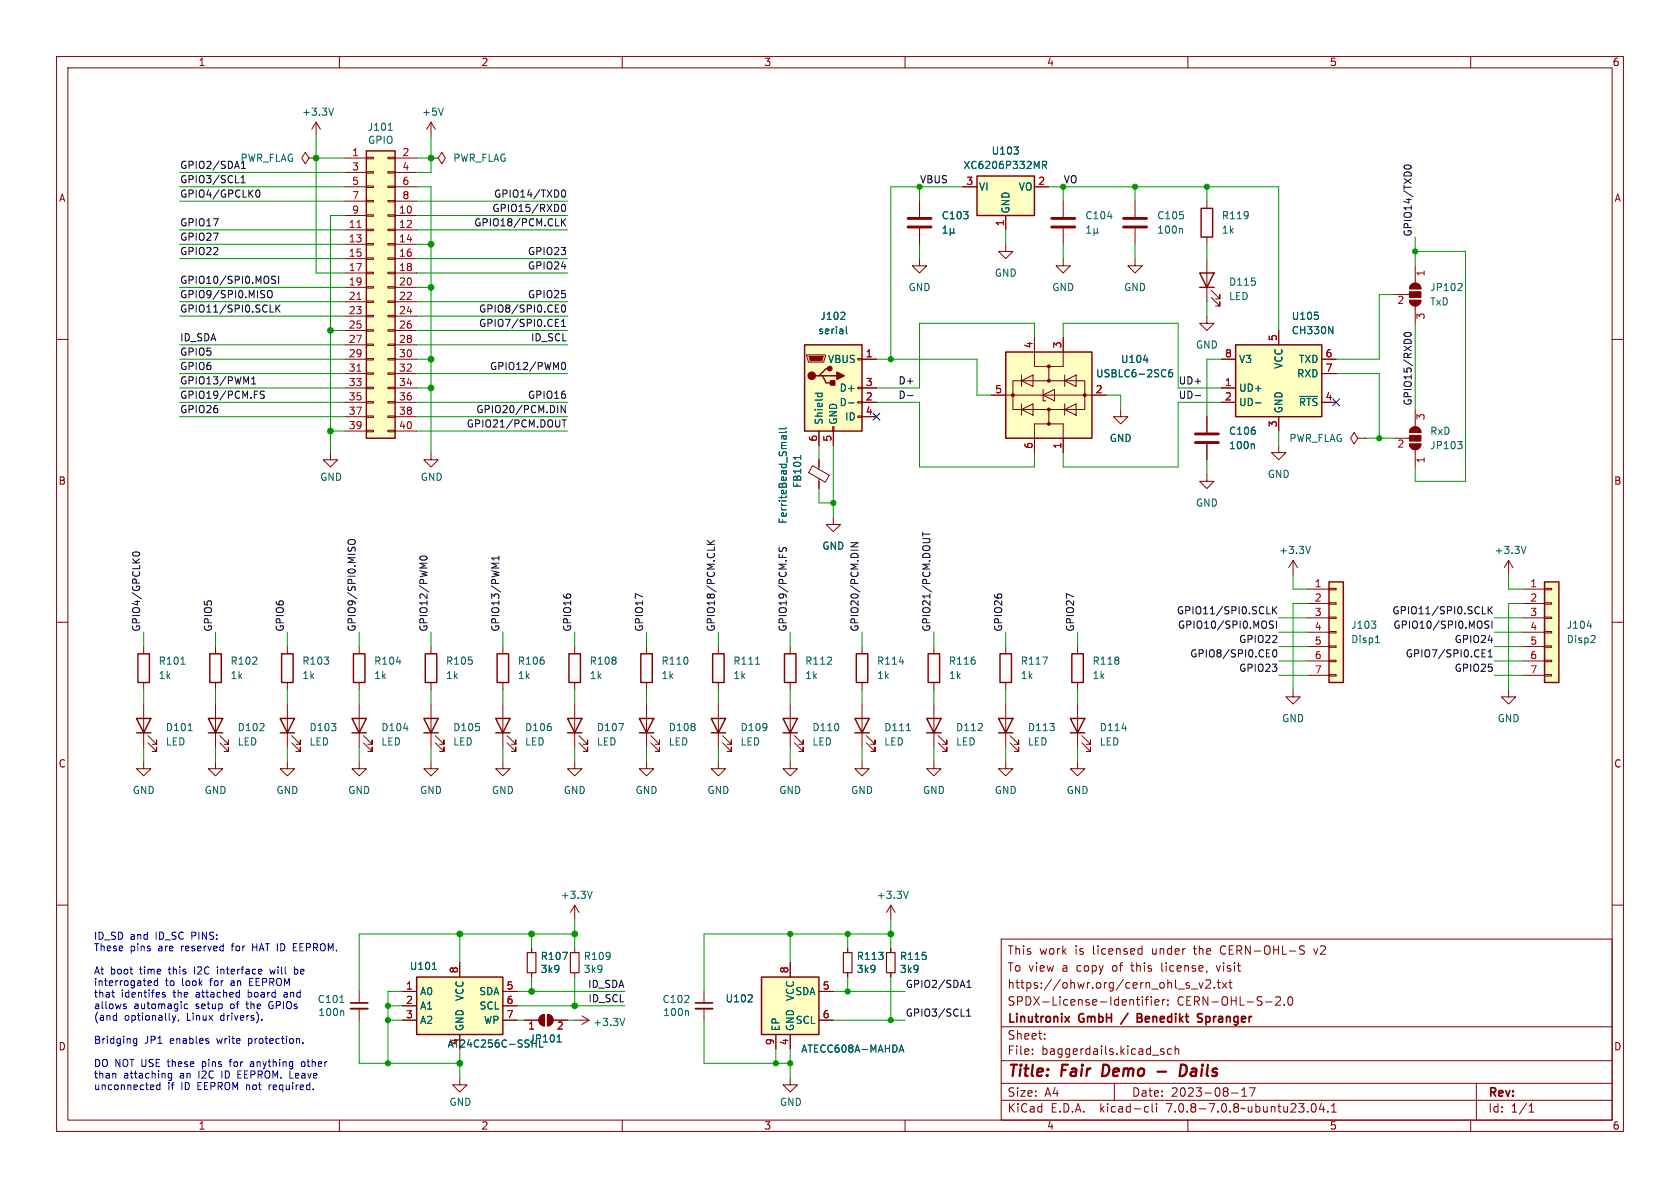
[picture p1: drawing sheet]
<svg xmlns="http://www.w3.org/2000/svg" width="297mm" height="210mm" viewBox="0 0 297 210" stroke-linecap="round" stroke-linejoin="round" font-family="sans-serif">
<g fill="none" stroke="#840000" stroke-width=".18">
<path d="M10 10h277v190h-277zM12 12h273v186h-273zM60 10v2M110 10v2M160 10v2M210 10v2M260 10v2M54.6 27.9l-.6-1-.7 1 .7 1.1 .6-1.1h1.3M55.9 27.9h.1M55.9 21.6l-.8 1.3M55.9 21.6v2.5M55.9 21.6l.7 1.3"/>
<path d="M61 33h3.8M61 27.9h3.8M61 38.1h3.8M61 30.5h3.8M61 35.6h3.8M64.8 38h1.2v.2h-1.2zM64.8 35.4h1.2v.3h-1.2zM64.8 32.9h1.2v.2h-1.2zM64.8 30.4h1.2v.2h-1.2zM64.8 27.8h1.2v.3h-1.2zM68.6 38h1.2v.2h-1.2zM68.6 35.4h1.2v.3h-1.2z"/>
<path d="M68.6 32.9h1.2v.2h-1.2zM68.6 30.4h1.2v.2h-1.2zM68.6 27.8h1.2v.3h-1.2zM69.8 33h3.9M69.8 27.9h3.9M69.8 38.1h3.9M69.8 30.5h3.9M69.8 35.6h3.9M76.2 27.9h1.3l.6-1 .6 1-.6 1.1-.6-1.1M76.2 27.9h.1M76.2 21.6v2.5M76.2 21.6l-.8 1.3"/>
<path d="M76.2 21.6l.8 1.3M162.6 35.6v2.8M170.2 33h2.5M177.8 38.1v2.5M182.9 33h2.5M188 35.6v2.8M200.7 35.6v2.8M213.4 35.6v1.2M10 60h2M61 40.6h3.8M61 43.2h3.8M61 45.7h3.8"/>
<path d="M61 48.3h3.8M61 50.8h3.8M61 53.3h3.8M61 55.9h3.8M61 58.4h3.8M64.8 58.3h1.2v.2h-1.2zM64.8 55.8h1.2v.2h-1.2zM64.8 53.2h1.2v.3h-1.2zM64.8 50.7h1.2v.2h-1.2zM64.8 48.1h1.2v.3h-1.2zM64.8 45.6h1.2v.2h-1.2zM64.8 43.1h1.2v.2h-1.2z"/>
<path d="M64.8 40.5h1.2v.3h-1.2zM68.6 58.3h1.2v.2h-1.2zM68.6 55.8h1.2v.2h-1.2zM68.6 53.2h1.2v.3h-1.2zM68.6 50.7h1.2v.2h-1.2zM68.6 48.1h1.2v.3h-1.2zM68.6 45.6h1.2v.2h-1.2zM68.6 43.1h1.2v.2h-1.2zM68.6 40.5h1.2v.3h-1.2zM69.8 40.6h3.9M69.8 43.2h3.9M69.8 45.7h3.9"/>
<path d="M69.8 48.3h3.9M69.8 50.8h3.9M69.8 53.3h3.9M69.8 55.9h3.9M69.8 58.4h3.9M162.6 45.7v1.3h1.2l-1.2 1.3-1.3-1.3h1.3M162.6 40.4v2.8M177.8 43.2v1.3h1.3l-1.3 1.2-1.3-1.2h1.3M182.9 59.7v5.1h2.5v2.5M188 45.7v1.3h1.2l-1.2 1.3-1.3-1.3h1.3M188 40.4v2.8M188 59.7v5.1h-2.6"/>
<path d="M200.7 45.7v1.3h1.2l-1.2 1.3-1.3-1.3h1.3M200.7 40.4v2.8M213.4 55.9v1.3h1.2l-1.2 1.2-1.3-1.2h1.3M213.4 41.9v1.3M213.4 45.7v7.6M214.1 52.6l1.5 1.5v-.8v.8h-.7M214.1 51.3l1.5 1.5v-.7v.7h-.7M226.1 58.4v2.6M246.4 52.1h2.8M249.2 53.1h2a1.02 1.02 0 0 1-1 1 1.02 1.02 0 0 1-1-1zM249.5 50.3a1.02 1.02 0 0 1 1.1-.2 1.02 1.02 0 0 1 .6 1h-2zM250.2 47v3"/>
<path d="M250.2 54.1v3.1M285 60h2M61 63.5h3.8M61 71.1h3.8M61 68.6h3.8M61 73.7h3.8M61 61h3.8M61 66h3.8M61 76.2h3.8M64.8 76.1h1.2v.2h-1.2zM64.8 73.5h1.2v.3h-1.2zM64.8 71h1.2v.2h-1.2z"/>
<path d="M64.8 68.5h1.2v.2h-1.2zM64.8 65.9h1.2v.3h-1.2zM64.8 63.4h1.2v.2h-1.2zM64.8 60.8h1.2v.3h-1.2zM68.6 76.1h1.2v.2h-1.2zM68.6 73.5h1.2v.3h-1.2zM68.6 71h1.2v.2h-1.2zM68.6 68.5h1.2v.2h-1.2zM68.6 65.9h1.2v.3h-1.2zM68.6 63.4h1.2v.2h-1.2zM68.6 60.8h1.2v.3h-1.2zM69.8 63.5h3.9"/>
<path d="M69.8 71.1h3.9M69.8 68.6h3.9M69.8 73.7h3.9M69.8 61h3.9M69.8 66h3.9M69.8 76.2h3.9M142.6 62.7h3.3v.3l-.2 1h-2.8zM144.8 76.2v2.5M147.2 75.4h.2v.8h-.2zM147.3 76.2v2.5M151.6 73.5h.8v.3h-.8zM151.6 71h.8v.2h-.8z"/>
<path d="M151.6 68.5h.8v.2h-.8zM151.6 63.4h.8v.2h-.8zM152.4 63.5h2.5M152.4 71.1h2.5M152.4 68.6h2.5M152.4 73.7h2.5M175.3 69.9h20.3M179.1 67.3h12.7v5.1h-12.7zM180.6 72.4l2-1v2zM180.6 67.3l2-1v2zM180.6 66.3v2M180.6 71.4v2"/>
<path d="M184.4 69.9l2-1.1v2.1zM184.4 68.8v2.1h.5M185.4 72.4v2.5h-2.5v5.1M185.4 74.9h2.6v5.1M188.2 72.4l2-1v2zM188.2 67.3l2-1v2zM188.2 66.3v2M188.2 71.4v2M198.1 72.4v1.3h1.3l-1.3 1.2-1.3-1.2h1.3M213.4 73.7v2.8M213.4 78.5v2.8M215.9 63.5h2.5"/>
<path d="M215.9 71.1h2.5M215.9 68.6h2.5M226.1 78.7v1.3h1.2l-1.2 1.3-1.3-1.3h1.3M226.1 73.7v2.5M233.7 63.5h2.5M233.7 71.1h2.5M233.7 66h2.5M240 77.5l-.6-1-.6 1 .6 1 .6-1h1.3M241.3 77.5h.1M246.4 77.5h2.8M249.2 78.5h2a1.02 1.02 0 0 1-1 1 1.02 1.02 0 0 1-1-1zM249.5 75.7a1.02 1.02 0 0 1 1.1-.2 1.02 1.02 0 0 1 .6 1h-2z"/>
<path d="M250.2 72.4v3M250.2 79.5v3.1M58.4 80v1.3h1.3l-1.3 1.3-1.3-1.3h1.3M76.2 80v1.3h1.3l-1.3 1.3-1.3-1.3h1.3M143.7 82.3l2.9 1.7-.7 1.2-2.9-1.7zM144.8 81.3v1.6M144.8 84.6v1.8M147.3 91.4v1.3h1.3l-1.3 1.3-1.3-1.3h1.3M213.4 83.8v1.3h1.2l-1.2 1.3-1.3-1.3h1.3M228.6 99.1l-.8 1.2M228.6 99.1v2.5M228.6 99.1l.8 1.2"/>
<path d="M266.7 99.1l-.8 1.2M266.7 99.1v2.5M266.7 99.1l.8 1.2M10 110h2M25.4 114.3v1.3M38.1 114.3v1.3M50.8 114.3v1.3M63.5 114.3v1.3M76.2 114.3v1.3M88.9 114.3v1.3M101.6 114.3v1.3M114.3 114.3v1.3"/>
<path d="M127 114.3v1.3M139.7 114.3v1.3M152.4 114.3v1.3M165.1 114.3v1.3M177.8 114.3v1.3M190.5 114.3v1.3M231.1 104.1h3.8M231.1 106.7h3.8M231.1 109.2h3.8M231.1 111.8h3.8M231.1 114.3h3.8M231.1 116.8h3.8"/>
<path d="M231.1 119.4h3.8M234.9 119.3h1.3v.2h-1.3zM234.9 116.7h1.3v.3h-1.3zM234.9 114.2h1.3v.2h-1.3zM234.9 111.6h1.3v.3h-1.3zM234.9 109.1h1.3v.2h-1.3zM234.9 106.6h1.3v.2h-1.3zM234.9 104h1.3v.3h-1.3zM269.2 104.1h3.8M269.2 106.7h3.8M269.2 109.2h3.8M269.2 111.8h3.8"/>
<path d="M269.2 114.3h3.8M269.2 116.8h3.8M269.2 119.4h3.8M273 119.3h1.3v.2h-1.3zM273 116.7h1.3v.3h-1.3zM273 114.2h1.3v.2h-1.3zM273 111.6h1.3v.3h-1.3zM273 109.1h1.3v.2h-1.3zM273 106.6h1.3v.2h-1.3zM273 104h1.3v.3h-1.3zM285 110h2M25.4 134.6v1.3h1.3l-1.3 1.3-1.3-1.3h1.3"/>
<path d="M25.4 120.7v1.2M25.4 124.5v7.6M26.2 131.3l1.5 1.5v-.7v.7h-.8M26.2 130l1.5 1.6v-.8v.8h-.8M38.1 134.6v1.3h1.3l-1.3 1.3-1.3-1.3h1.3M38.1 120.7v1.2M38.1 124.5v7.6M38.9 131.3l1.5 1.5v-.7v.7h-.8M38.9 130l1.5 1.6v-.8v.8h-.8M50.8 134.6v1.3h1.3l-1.3 1.3-1.3-1.3h1.3M50.8 120.7v1.2M50.8 124.5v7.6"/>
<path d="M51.6 131.3l1.5 1.5v-.7v.7h-.8M51.6 130l1.5 1.6v-.8v.8h-.8M63.5 134.6v1.3h1.3l-1.3 1.3-1.3-1.3h1.3M63.5 120.7v1.2M63.5 124.5v7.6M64.3 131.3l1.5 1.5v-.7v.7h-.8M64.3 130l1.5 1.6v-.8v.8h-.8M76.2 134.6v1.3h1.3l-1.3 1.3-1.3-1.3h1.3M76.2 120.7v1.2M76.2 124.5v7.6M77 131.3l1.5 1.5v-.7v.7h-.8M77 130l1.5 1.6v-.8v.8h-.8"/>
<path d="M88.9 134.6v1.3h1.3l-1.3 1.3-1.3-1.3h1.3M88.9 120.7v1.2M88.9 124.5v7.6M89.7 131.3l1.5 1.5v-.7v.7h-.8M89.7 130l1.5 1.6v-.8v.8h-.8M101.6 134.6v1.3h1.3l-1.3 1.3-1.3-1.3h1.3M101.6 120.7v1.2M101.6 124.5v7.6M102.4 131.3l1.5 1.5v-.7v.7h-.8M102.4 130l1.5 1.6v-.8v.8h-.8M114.3 134.6v1.3h1.3l-1.3 1.3-1.3-1.3h1.3M114.3 120.7v1.2"/>
<path d="M114.3 124.5v7.6M115.1 131.3l1.5 1.5v-.7v.7h-.8M115.1 130l1.5 1.6v-.8v.8h-.8M127 134.6v1.3h1.3l-1.3 1.3-1.3-1.3h1.3M127 120.7v1.2M127 124.5v7.6M127.8 131.3l1.5 1.5v-.7v.7h-.8M127.8 130l1.5 1.6v-.8v.8h-.8M139.7 134.6v1.3h1.3l-1.3 1.3-1.3-1.3h1.3M139.7 120.7v1.2M139.7 124.5v7.6M140.5 131.3l1.5 1.5v-.7v.7h-.8"/>
<path d="M140.5 130l1.5 1.6v-.8v.8h-.8M152.4 134.6v1.3h1.3l-1.3 1.3-1.3-1.3h1.3M152.4 120.7v1.2M152.4 124.5v7.6M153.2 131.3l1.5 1.5v-.7v.7h-.8M153.2 130l1.5 1.6v-.8v.8h-.8M165.1 134.6v1.3h1.3l-1.3 1.3-1.3-1.3h1.3M165.1 120.7v1.2M165.1 124.5v7.6M165.9 131.3l1.5 1.5v-.7v.7h-.8M165.9 130l1.5 1.6v-.8v.8h-.8M177.8 134.6v1.3h1.3l-1.3 1.3-1.3-1.3h1.3"/>
<path d="M177.8 120.7v1.2M177.8 124.5v7.6M178.6 131.3l1.5 1.5v-.7v.7h-.8M178.6 130l1.5 1.6v-.8v.8h-.8M190.5 134.6v1.3h1.3l-1.3 1.3-1.3-1.3h1.3M190.5 120.7v1.2M190.5 124.5v7.6M191.3 131.3l1.5 1.5v-.7v.7h-.8M191.3 130l1.5 1.6v-.8v.8h-.8M228.6 121.9v1.3h1.3l-1.3 1.3-1.3-1.3h1.3M266.7 121.9v1.3h1.3l-1.3 1.3-1.3-1.3h1.3M10 160h2"/>
<path d="M285 160h2M63.5 175.3v2M63.5 178.3v2M71.1 175.3h2.6M71.1 177.8h2.6M81.3 170.2v2.5M88.9 175.3h2.5M88.9 177.8h2.5M94 167.6v.8M94 172v.7M95.6 179.6l.7-.3v2.1a1.02 1.02 0 0 1-1-.7 1.02 1.02 0 0 1 .3-1.1zM96.8 179.3a1.02 1.02 0 0 1 1 1 1.02 1.02 0 0 1-1 1.1z"/>
<path d="M101.6 160v2.6M101.6 167.6v.8M101.6 172v.7M101.6 160l-.8 1.3M101.6 160l.8 1.3M102.9 179.6l1.2 .7M124.5 175.3v2M124.5 178.3v2M139.7 170.2v2.5M144.8 175.3h2.5M149.9 167.6v.8M149.9 172v.7"/>
<path d="M157.5 160v2.6M157.5 167.6v.8M157.5 172v.7M157.5 160l-.8 1.3M157.5 160l.7 1.3M177 166h108v32h-108zM200.9 176.7h.6M201.3 177.7h.2M201.5 167.7l.4 .1M201.9 167.2v1.5M201.9 168.6l-.4 .1M202 176.2v.1"/>
<path d="M202 176.7v1M202.5 176.7h.5M203 176.2l-.3 .2v1.3M203.5 176.2v.1M203.5 176.7v1M204.2 177.2l.7-.1-.1-.3-.4-.1-.2 .2v.7h.6M205.5 176.7v1M206 176.7l-.3 .1-.2 .2M206.5 177.6v.1M206.5 176.8v.1M209.9 174.2l.3 .1 .1 .2-.2 .2h-.3M209.9 173.7l.3 .1"/>
<path d="M210.6 174.8h1.1M212 173.7l.3 1 .4-1M213.2 173.3l.5-.1 .3 .1v.3l-.9 1.1h.9M214.7 174.6v.1M215 170.7l.4 1M215.2 173.7h.5M215.4 173.2v1.3l.3 .2M216.1 173.7l.8 1M216.9 173.7l-.8 1M217.2 173.7h.6M217.5 173.2v1.3l.3 .2M225.5 176.3l.6-.1 .2 .1 .1 .3-.9 1.1h.9"/>
<path d="M227 177.6v.1M227.8 176.3l.2-.1a.81 .81 0 0 1 .6 .6 .81 .81 0 0 1-.3 .8l-.1 .1a.81 .81 0 0 1-.4-1.4zM229.9 167.8l.6 .3 .1 .3-.3 .3-.6-.1M229.9 167.3h.7M232.2 167.7l.4 1M60 198v2M71.1 180.3h2.6M81.3 190.5v1.3h1.2l-1.2 1.2-1.3-1.2h1.3M81.3 182.9v2.5M88.9 180.3h2.5M92.7 180.3h2.5M97.8 180.3h2.5"/>
<path d="M101.6 180.3h2.5M104.1 180.3l-1.2 .8M110 198v2M137.2 182.9v2.5M139.7 190.5v1.3h1.3l-1.3 1.2-1.3-1.2h1.3M139.7 182.9v2.5M144.8 180.3h2.5M160 198v2M177 194.5h108M177 191.5h108M177 187.5h108M177 181.5h108"/>
<path d="M182.5 186.3v.1M182.5 185.5v.1M184.7 183.6v.1M184.7 182.8v.1M197 191.5v3M202.6 195.6l.4 .1M203 196.5l-.4 .1M203.7 195.1v1.3l.2 .2M204.5 195.1v.1M204.5 195.6v1M205.2 185.8l.5 .2 .1 .1-.1 .2-.4 .1M205.2 185.5h.5"/>
<path d="M207.1 185.5l-.4-.1-.3 .3v.4l.1 .2h.6M207.7 185.5l.3-.1 .3 .1 .1 .9M207.7 184.9v1.5M210 198v2M217.7 193.2h1.2M219.5 193.8h.9M219.5 192.7l.5-.4v1.5M220.9 192.3h1l-.7 1.5M232 195.2l.2-.1a.81 .81 0 0 1 .6 .6 .81 .81 0 0 1-.3 .8l-.2 .1a.81 .81 0 0 1-.6-.6 .81 .81 0 0 1 .3-.8zM233.6 195l-.4 1.1h1M234 195.6v1M234.7 196.5v.1"/>
<path d="M235.4 196.6h.8M235.4 195.5l.4-.4v1.5M260 198v2M261 191.5v6.5M270.3 196.6h.9M270.3 195.5l.4-.4v1.5"/>
</g>
<path d="M195.1 188.2l-.3 2h.5M204.6 189.4h1.6M208.8 188.2h.5a1.08 1.08 0 0 1 .5 1.1 1.08 1.08 0 0 1-.8 .9h-.5z" fill="none" stroke="#840000" stroke-width=".4"/>
<path d="M62 177.3h3M122.9 177.3h3.1M188.3 179.7l.8 1M189.1 179.7l-.8 1M199.4 179.1l-1.3 1.9M201.1 179.9h.5M201.6 179.9l.2 .1M201.8 179.3l-.2-.1h-.5v1.5l.7-.1M201.8 179.8l-.2 .1M211.8 179.8l.6 .2 .2 .4-.3 .3-.6-.1M212.6 179.3l-.6-.1-.2 .1" fill="none" stroke="#840000" stroke-width=".3"/>
<g fill="none" stroke="#840000" stroke-width=".25">
<path d="M64.8 26.7h5v50.8h-5zM172.7 31.1h10.2v7h-10.2zM212.3 36.8h2.1v5.1h-2.1zM212.1 48.3h2.5l-1.2 2.5zM212.1 50.8h2.5M142.2 61h10.2v15.2h-10.2zM144.8 66.4h.6l.6 1.3h1.3M145.4 66.4h2.6M146.7 65.2h-.7l-1.2 1.2h-.7M177.8 62.2h15.2v15.3h-15.2zM218.4 61h15.3v12.7h-15.3zM24.4 115.6h2v5.1h-2z"/>
<path d="M37.1 115.6h2v5.1h-2zM49.8 115.6h2v5.1h-2zM62.5 115.6h2v5.1h-2zM75.2 115.6h2v5.1h-2zM87.9 115.6h2v5.1h-2zM100.6 115.6h2v5.1h-2zM113.3 115.6h2v5.1h-2zM126 115.6h2v5.1h-2zM138.7 115.6h2v5.1h-2zM151.4 115.6h2v5.1h-2zM164.1 115.6h2v5.1h-2zM176.8 115.6h2v5.1h-2z"/>
<path d="M189.5 115.6h2v5.1h-2zM234.9 102.9h2.6v17.8h-2.6zM273 102.9h2.6v17.8h-2.6zM24.1 127h2.6l-1.3 2.5zM24.1 129.5h2.6M36.8 127h2.6l-1.3 2.5zM36.8 129.5h2.6M49.5 127h2.6l-1.3 2.5zM49.5 129.5h2.6M62.2 127h2.6l-1.3 2.5zM62.2 129.5h2.6M74.9 127h2.6l-1.3 2.5z"/>
<path d="M74.9 129.5h2.6M87.6 127h2.6l-1.3 2.5zM87.6 129.5h2.6M100.3 127h2.6l-1.3 2.5zM100.3 129.5h2.6M113 127h2.6l-1.3 2.5zM113 129.5h2.6M125.7 127h2.6l-1.3 2.5zM125.7 129.5h2.6M138.4 127h2.6l-1.3 2.5zM138.4 129.5h2.6M151.1 127h2.6l-1.3 2.5z"/>
<path d="M151.1 129.5h2.6M163.8 127h2.6l-1.3 2.5zM163.8 129.5h2.6M176.5 127h2.6l-1.3 2.5zM176.5 129.5h2.6M189.2 127h2.6l-1.3 2.5zM189.2 129.5h2.6M73.7 172.7h15.2v10.2h-15.2zM134.6 172.7h10.2v10.2h-10.2z"/>
</g>
<g fill="none" stroke="#006464" stroke-width=".18">
<path d="M59 19.1l-.5 1.3M78.4 19.1l-.4 1.3M68.6 23h.8M179.3 26h.7l-.4 .5M180 26.6v.5M184.3 29.2l.6-.1 .1-.2v-.3l-.7-.1v1.3M184.6 29.2l.4 .6M195.8 38.3h.8M149.3 55.3l.1 .1-.1 .3-.7 .8h.8M149.6 57.7v1.1l.2 .2M166.7 41.2h.7M166.7 40.3l.4-.4v1.3"/>
<path d="M168 41l.2 .2h.2l.2-.2M168 40.4v1.2M168.6 41l.2 .2M168.6 40.4v.6M192.1 41.2h.7M192.1 40.3l.4-.4v1.3M193.4 41l.2 .2h.2l.2-.2M193.4 40.4v1.2M194 41l.2 .2M194 40.4v.6M208.9 40.4l.2 .2v.6M233 55.8v.5"/>
<path d="M234.9 57.7l.7 1.3v-1.3M258.2 50.1l.3 .3-.1 .3-.7 .7h.8M138.5 77.1l.1 .5M138.9 77.1v.5M139 77.1h-.8v.5M139 76.3l-.2 .2h-1.1M139 75.6l-.2 .2h-1.1M144.1 69.5h1.3M144.6 69.5l-.1 .4M145.3 69.5l.1 .4M150 71.2h1M202.2 63.7h.8"/>
<path d="M207.2 65.3l-.4 .1a.86 .86 0 0 0 0 1.2l.5-.1v-.4l-.2-.3-.4 .1-.1 .2M221.6 78.5l.2 .2v.6M222 71.2h.9M229.8 70.1h3.1M257.7 78h.8l-.5 .5M258.2 78.5l.3 .3v.3l-.3 .2M141.5 80.5v.7M141.5 80.9h-1.2l.2 .1M231.7 96.6l-.4 1.3M269.8 96.6l-.4 1.3M32 117.4h.7M70.1 117h.8"/>
<path d="M133.6 117.4h.7M159 117h.8M184.3 116.1h.9l-.6 1.3M242.4 109.8h.8l-.4 .5M243.1 110.3l.1 .2-.1 .5M243.2 113.6h.7M280.6 110.6h.8M281.9 112.4l.1 .2-.1 .3-.7 .7h.8M33.3 129.2h.7M71.4 128.7h.7M109.4 127.9h.8l-.5 1.3M160.3 129.2h.7"/>
<path d="M198.4 128.7h.7M104.7 157.5l-.4 1.3M160.6 157.5l-.5 1.3M60.1 177.2h.7M60.6 178.7l.2 .2v.6M76.4 171.4h.8M99.5 168.3h.8l-.5 1.3M121.5 178.7l.2 .2v.6M132.2 177.1h.8M132.9 176v.4M98.5 184.2h.7M98.7 183.1l.1-.2v1.3"/>
<path d="M110.5 180l-.5 1.3M158.9 186l.5-1.3 .4 1.3M159.1 185.6h.6"/>
</g>
<path d="M93.2 168.4h1.5v3.6h-1.5zM100.8 168.4h1.6v3.6h-1.6zM149.1 168.4h1.5v3.6h-1.5zM156.7 168.4h1.5v3.6h-1.5z" fill="none" stroke="#840000" stroke-width=".2"/>
<g fill="#ffffc2" stroke="#ffffc2" stroke-width=".18">
<path d="M142.2 61h10.2v15.2h-10.2z"/>
<path d="M172.7 31.1h10.2v7h-10.2z"/>
<path d="M177.8 62.2h15.2v15.3h-15.2z"/>
<path d="M64.8 26.7h5v50.8h-5z"/>
<path d="M273 102.9h2.6v17.8h-2.6z"/>
<path d="M234.9 102.9h2.6v17.8h-2.6z"/>
<path d="M73.7 172.7h15.2v10.2h-15.2z"/>
<path d="M134.6 172.7h10.2v10.2h-10.2z"/>
<path d="M218.4 61h15.3v12.7h-15.3z"/>
</g>
<g fill="#840000" stroke="#840000" stroke-width=".25">
<path d="M148 65.8l1.2 .6-1.2 .7z"/>
<path d="M146.8 67.3h.8v.8h-.8z"/>
<circle cx="143.5" cy="66.4" r=".63"/>
<circle cx="146.7" cy="65.2" r=".38"/>
</g>
<g fill="#840000" stroke="#840000" stroke-width=".18">
<path d="M143 63h2.5l-.2 .8h-2z"/>
<path d="M95.6 179.6l.7-.3v2.1a1.02 1.02 0 0 1-1-.7 1.02 1.02 0 0 1 .3-1.1z"/>
<path d="M96.8 179.3a1.02 1.02 0 0 1 1 1 1.02 1.02 0 0 1-1 1.1z"/>
<path d="M249.5 50.3a1.02 1.02 0 0 1 1.1-.2 1.02 1.02 0 0 1 .6 1h-2z"/>
<path d="M249.2 51.6h2v1h-2z"/>
<path d="M249.2 53.1h2a1.02 1.02 0 0 1-1 1 1.02 1.02 0 0 1-1-1z"/>
<path d="M249.2 78.5h2a1.02 1.02 0 0 1-1 1 1.02 1.02 0 0 1-1-1z"/>
<path d="M249.2 77h2v1h-2z"/>
<path d="M249.5 75.7a1.02 1.02 0 0 1 1.1-.2 1.02 1.02 0 0 1 .6 1h-2z"/>
<circle cx="185.4" cy="74.9" r=".25"/>
<circle cx="185.4" cy="72.4" r=".25"/>
<circle cx="191.8" cy="69.8" r=".25"/>
<circle cx="179.1" cy="69.8" r=".25"/>
<circle cx="185.4" cy="67.3" r=".25"/>
<circle cx="185.4" cy="64.8" r=".25"/>
</g>
<path d="M62 178.3h3M122.9 178.3h3.1" fill="none" stroke="#840000" stroke-width=".33"/>
<path d="M160.5 38.6h4.1M185.9 38.6h4.1M198.6 38.6h4.1M160.5 40.1h4.1M185.9 40.1h4.1M198.6 40.1h4.1M211.3 78.2h4.1M211.3 76.7h4.1" fill="none" stroke="#840000" stroke-width=".51"/>
<path d="M63.1 40.2h.7M63.1 52.9h.7M63.1 65.6h.7" fill="none" stroke="#a90000" stroke-width=".18"/>
<g fill="none" stroke="#0f0f0f" stroke-width=".18">
<path d="M42.6 32.3h.7M42.6 31.4l.4-.4v1.3M42.7 29.8h.7M43 28.5v1.3M45.4 33.6h.1a.68 .68 0 0 1 .5 .6 .68 .68 0 0 1-.5 .7 .84 .84 0 0 1-.1-1.3zM99.3 38.7v1.2M99.4 33.6h.2a.68 .68 0 0 1 .4 .6 .68 .68 0 0 1-.4 .7 .84 .84 0 0 1-.2-1.3zM99.4 36.2l.2-.1a.68 .68 0 0 1 .4 .7 .68 .68 0 0 1-.4 .6 .84 .84 0 0 1-.2-1.2zM99.4 39.2l.6 .7M100 38.7l-.7 .7M248.3 29.4a.75 .75 0 0 1 1.2 .2 .72 .72 0 0 1-1.3-.1zM47.5 51.4h.1a.43 .43 0 0 1 .5 .4v.4a.42 .42 0 0 1-.4 .5 .42 .42 0 0 1-.4-.5v-.4z"/>
<path d="M47.8 55.2h.6M48.7 48.9l-.5-.1-.2 .3 .1 .3 .6 .2v.4l-.2 .1-.5-.1M48.8 53.9v1.3M49 54.5l.5 .7M49.3 48.8v1.3M49.5 53.9l-.7 .7M98.2 57.1h.4M98.2 57.7h.6M98.2 56.4h.6M99.3 57.7h.7M99.3 56.8l.3-.4v1.3M99.4 54l.2-.1a.68 .68 0 0 1 .4 .6 .68 .68 0 0 1-.4 .7l-.2-.1-.1-.4z"/>
<path d="M248.3 58.9a.75 .75 0 0 1 1.2 .3 .72 .72 0 0 1-1.3-.1zM44.5 67.9h.7M44.5 67l.4-.4v1.3M46.7 69.2l-.5-.1-.2 .3 .1 .3 .6 .2v.4l-.2 .1h-.5M99.4 64.2l.2-.1a.68 .68 0 0 1 .4 .6 .68 .68 0 0 1-.4 .6l-.2-.1-.1-.3zM99.4 74.2h.7M99.7 74.2v1.3M99.9 71.7v1.3l-.7-1.3v1.3M160.4 69.9h1M211.3 69.9h1M23.5 97.8a.75 .75 0 0 1 1.2 .2 .72 .72 0 0 1-1.3-.1zM61.6 95.6a.81 .81 0 0 1 1.2 .1 .43 .43 0 0 1-.4 .5h-.4a.42 .42 0 0 1-.4-.2 .42 .42 0 0 1 0-.4z"/>
<path d="M74.7 99l-.4-.1-.1-.2a.68 .68 0 0 1 .7-.4 .68 .68 0 0 1 .6 .4l-.1 .2-.4 .1M88.2 98.3v.7M88.2 98.7h-1.3l.4 .3M125 96.2h1.3M125 95.5l.8 .7M126.3 95.5l-.7 .6M137.8 96.8l-.1 .5 .1 .1h.4l.3-.5 .3-.1 .2 .2-.1 .5M150.4 95.9h1.3l-1.3 .8h1.3M163.1 94.1v.7M163.1 94.4h1.3M224 108.5h.6M225 107.2v1.3"/>
<path d="M225.1 109.8h-.5l-.2 .1v.4l.6 .2 .1 .3-.2 .3-.5-.1M225.2 114.9h.1a.68 .68 0 0 1 .4 .6 .68 .68 0 0 1-.4 .6 .84 .84 0 0 1-.1-1.2zM225.2 107.8l.5 .7M225.7 109.8v1.3M225.7 107.2l-.7 .8M262 115.5h.4M262 116.1h.6M262 114.9h.6M262.1 108.5h.6M263.1 116.1h.7M263.1 115.2l.4-.3v1.2M263.1 107.2v1.3"/>
<path d="M263.2 109.8h-.5l-.2 .2 .1 .3 .6 .3v.3l-.2 .2-.5-.1M263.3 107.8l.5 .7M263.8 109.8v1.3M263.8 107.2l-.7 .8M170.9 179.6h.7M170.9 178.7l.3-.3v1.2M170.9 174.6h.8M170.9 173.6l.4-.3v1.3"/>
</g>
<g fill="none" stroke="#0000c2" stroke-width=".18">
<path d="M19.8 175.4h.4M20 176.2l.2 .1M20.5 179.5l.1 .1M20.6 179.1v1.3M21.9 177.8l.5 .3-.1 .2h-.4M21.9 177.5h.4M26.3 173.4h.4l.1 .3-.6 .1M26.7 174.2h-.4M27.9 173.4h-.4l-.2 .2 .1 .6h.5M27.9 173v1.2M29.2 175.5l-.3-.1-.2 .2 .1 .2 .4 .1v.3h-.5M30.5 179.5l.3 .9"/>
<path d="M31.1 179.5l-.3 .9M33.2 177.5h-.4l-.2 .2 .1 .6h.5M38.4 170.9v.1M38.4 171.3v.9M42.2 175.4l.1 .1M42.3 175v1.3M42.3 176.2l-.1 .1M44.1 173v1.2h.6M44.1 173.6h.4M44.7 166.8v1.3M44.7 167.4h.7M47.7 171.3l.2 .9 .3-.6"/>
<path d="M47.8 177.1l-.3 .5 .3 .7M50.4 175.4l-.2 .1M50.4 175.8l-.2 .2 .2 .3M51.9 167.4h.4M51.9 168.1h.6M51.9 166.8h.6M52 170.9v1.3M52 171.4l.4-.1 .2 .2M52.6 172.1l-.2 .1-.4-.1M20.4 189.8l.1 .8M20.6 180.3l-.1 .1M24.2 183.6v1l-.3 .3-.3-.1"/>
<path d="M24.2 183.7l-.4-.1-.2 .2 .1 .6h.5M27.1 191.8l.1 .3-.6 .1M28.3 191.4v1.2M28.3 191.8h-.4l-.2 .2 .1 .6h.5M30.3 189.7v1.2M30.3 189.8l-.3-.1-.3 .3 .2 .5h.4M30.8 180.4l-.3 .4M31.6 180.3l-.1 .2M36.9 184.1v.3M40.5 187.7h.5M40.7 187.3v1.2M42.1 189.3v1.3h.6"/>
<path d="M42.1 189.9h.4M44.7 187.7l-.4 .1M44.7 188.1h-.3l-.2 .1 .1 .3h.4M46.3 180.2v.2M47.6 191.8v.8M47.8 191.8l-.2 .2M53.6 184.3v.1M53.8 187.8l-.3-.1-.2 .2 .1 .6h.4"/>
</g>
<g fill="none" stroke="#009600" stroke-width=".18">
<path d="M31.7 33h29.3M31.7 30.5h29.3M31.7 35.6h29.3M55.9 27.9h5.1M55.9 24.1v24.2h5.1M61 38.1h-2.6v41.9M73.7 33h2.5v47M73.7 35.6h26.6M73.7 27.9h2.5M73.7 38.1h26.6M76.2 24.1v6.4h-2.5M162.6 33v2.6"/>
<path d="M170.2 33h-12.7v30.5M185.4 33h40.7v25.4M188 33v2.6M200.7 33v2.6M213.4 33v2.6M31.7 53.3h29.3M31.7 55.9h29.3M31.7 50.8h29.3M31.7 40.6h29.3M31.7 43.2h29.3M31.7 45.7h29.3M58.4 58.4h2.6"/>
<path d="M73.7 53.3h26.6M73.7 55.9h26.6M73.7 48.3h26.6M73.7 50.8h2.5M73.7 40.6h26.6M73.7 43.2h2.5M73.7 45.7h26.6M73.7 58.4h26.6M162.6 43.2v2.5M177.8 40.6v2.6M182.9 59.7v-2.5h-20.3v11.4h-7.7M188 59.7v-2.5h20.3v11.4h7.6"/>
<path d="M188 43.2v2.5M200.7 43.2v2.5M213.4 43.2v2.5M213.4 53.3v2.6M246.4 52.1h-2.6v11.4h-7.6M250.2 41.9v5.1M250.2 57.2v15.2M250.2 44.5h8.9v40.6h-8.9v-2.5M31.7 61h29.3M31.7 63.5h29.3M31.7 66h29.3M31.7 71.1h29.3"/>
<path d="M31.7 73.7h29.3M31.7 68.6h29.3M58.4 76.2h2.6M73.7 61h26.6M73.7 63.5h2.5M73.7 66h26.6M73.7 71.1h26.6M73.7 73.7h26.6M73.7 68.6h2.5M73.7 76.2h26.6M144.8 78.7v2.6M147.3 78.7v12.7"/>
<path d="M154.9 71.1h7.7v11.5h20.3v-2.6M154.9 63.5h17.8v6.4h2.6M195.6 69.9h2.5v2.5M215.9 63.5h-2.5v10.2M215.9 71.1h-7.6v11.5h-20.3v-2.6M226.1 76.2v2.5M236.2 66h7.6v11.5M241.3 77.5h5.1M144.8 86.4v2.5h2.5M213.4 81.3v2.5M25.4 111.8v2.5M38.1 111.8v2.5"/>
<path d="M50.8 111.8v2.5M63.5 111.8v2.5M76.2 111.8v2.5M88.9 111.8v2.5M101.6 111.8v2.5M114.3 111.8v2.5M127 111.8v2.5M139.7 111.8v2.5M152.4 111.8v2.5M165.1 111.8v2.5M177.8 111.8v2.5M190.5 111.8v2.5"/>
<path d="M226.1 109.2h5M226.1 116.8h5M226.1 114.3h5M226.1 119.4h5M226.1 111.8h5M228.6 101.6v2.5h2.5M231.1 106.7h-2.5v15.2M264.2 109.2h5M264.2 116.8h5M264.2 114.3h5M264.2 119.4h5M264.2 111.8h5"/>
<path d="M266.7 101.6v2.5h2.5M269.2 106.7h-2.5v15.2M25.4 121.9v2.6M25.4 132.1v2.5M38.1 121.9v2.6M38.1 132.1v2.5M50.8 121.9v2.6M50.8 132.1v2.5M63.5 121.9v2.6M63.5 132.1v2.5M76.2 121.9v2.6M76.2 132.1v2.5"/>
<path d="M88.9 121.9v2.6M88.9 132.1v2.5M101.6 121.9v2.6M101.6 132.1v2.5M114.3 121.9v2.6M114.3 132.1v2.5M127 121.9v2.6M127 132.1v2.5M139.7 121.9v2.6M139.7 132.1v2.5M152.4 121.9v2.6M152.4 132.1v2.5"/>
<path d="M165.1 121.9v2.6M165.1 132.1v2.5M177.8 121.9v2.6M177.8 132.1v2.5M190.5 121.9v2.6M190.5 132.1v2.5M68.6 177.8h2.5M71.1 175.3h-2.5v12.7M81.3 165.1v5.1M91.4 175.3h19.1M91.4 177.8h19.1M94 165.1v2.5"/>
<path d="M94 172.7v2.6M101.6 165.1h-38.1v10.2M101.6 162.6v5M101.6 172.7v5.1M139.7 165.1v5.1M147.3 175.3h12.7M149.9 165.1v2.5M149.9 172.7v2.6M157.5 165.1h-33v10.2M157.5 162.6v5M157.5 172.7v7.6M63.5 180.3v7.7h17.8"/>
<path d="M68.6 180.3h2.5M81.3 185.4v5.1M91.4 180.3h1.3M100.3 180.3h1.3M124.5 180.3v7.7h15.2M137.2 185.4v2.6M139.7 185.4v5.1M147.3 180.3h12.7"/>
</g>
<path d="M154.3 73.1l1.2 1.2M155.5 73.1l-1.2 1.2M235.6 70.5l1.2 1.2M236.8 70.5l-1.2 1.2" fill="none" stroke="#000084" stroke-width=".18"/>
<g fill="#009600" stroke="#009600" stroke-width=".18">
<circle cx="250.2" cy="44.5" r=".46"/>
<circle cx="243.8" cy="77.5" r=".46"/>
<circle cx="139.7" cy="188" r=".46"/>
<circle cx="157.5" cy="180.3" r=".46"/>
<circle cx="149.9" cy="175.3" r=".46"/>
<circle cx="139.7" cy="165.1" r=".46"/>
<circle cx="149.9" cy="165.1" r=".46"/>
<circle cx="157.5" cy="165.1" r=".51"/>
<circle cx="137.2" cy="188" r=".46"/>
<circle cx="157.5" cy="63.5" r=".46"/>
<circle cx="162.6" cy="33" r=".46"/>
<circle cx="147.3" cy="88.9" r=".46"/>
<circle cx="213.4" cy="33" r=".46"/>
<circle cx="188" cy="33" r=".46"/>
<circle cx="200.7" cy="33" r=".46"/>
<circle cx="101.6" cy="177.8" r=".51"/>
<circle cx="94" cy="175.3" r=".51"/>
<circle cx="81.3" cy="188" r=".51"/>
<circle cx="68.6" cy="188" r=".46"/>
<circle cx="101.6" cy="165.1" r=".51"/>
<circle cx="76.2" cy="63.5" r=".51"/>
<circle cx="76.2" cy="50.8" r=".51"/>
<circle cx="58.4" cy="76.2" r=".51"/>
<circle cx="58.4" cy="58.4" r=".51"/>
<circle cx="55.9" cy="27.9" r=".51"/>
<circle cx="76.2" cy="27.9" r=".51"/>
<circle cx="68.6" cy="180.3" r=".46"/>
<circle cx="94" cy="165.1" r=".51"/>
<circle cx="81.3" cy="165.1" r=".51"/>
<circle cx="68.6" cy="177.8" r=".46"/>
<circle cx="76.2" cy="43.2" r=".51"/>
<circle cx="76.2" cy="68.6" r=".51"/>
</g>
<g font-size="2.8" fill="#840000">
<text x="178" y="190.9">Title:</text>
<text x="187.7" y="190.9">Fair</text>
<text x="195.7" y="190.9">Demo</text>
<text x="211" y="190.9">Dails</text>
</g>
<g font-size="2.1" fill="#840000">
<text x="178" y="172">To view</text>
<text x="178" y="169">This</text>
<text x="183.7" y="169">work</text>
<text x="187.8" y="172">a</text>
<text x="190.1" y="169">is</text>
<text x="190.5" y="172">copy</text>
<text x="193.3" y="169">licensed</text>
<text x="196.9" y="172">of</text>
<text x="200.4" y="172">this</text>
<text x="203.9" y="169">under</text>
<text x="205.9" y="172">license,</text>
<text x="211.5" y="169">the</text>
<text x="215.8" y="172">visit</text>
<text x="216.3" y="169">CERN-OHL-S</text>
<text x="233" y="169">v2</text>
<text x="178" y="178">SPDX-License-Identifier:</text>
<text x="178" y="175">https://ohwr.org/cern_ohl_s_v2.txt</text>
<text x="208" y="178">CERN-OHL-S-2.0</text>
<text x="178" y="184">Sheet:</text>
<text x="178" y="181.2">Linutronix</text>
<text x="190.8" y="181.2">GmbH</text>
<text x="202.3" y="181.2">Benedikt</text>
<text x="213.6" y="181.2">Spranger</text>
<text x="178" y="186.7">File:</text>
<text x="184.1" y="186.7">baggerdails.kicad_sch</text>
<text x="178" y="196.9">KiCad</text>
<text x="178" y="194.1">Size:</text>
<text x="184.7" y="194.1">A4</text>
<text x="185.7" y="196.9">E.D.A.</text>
<text x="194.6" y="196.9">kicad-cli</text>
<text x="200" y="194.1">Date:</text>
<text x="206.5" y="196.9">7.0.8-7.0.8~ubuntu23.04.1</text>
<text x="207" y="194.1">2023-08-17</text>
<text x="263" y="194.3">Rev:</text>
<text x="263" y="196.9">Id:</text>
<text x="267.1" y="196.9">1/1</text>
</g>
<g font-size="1.8" fill="#840000">
<text x="35" y="11.9">1</text>
<text x="85" y="11.9">2</text>
<text x="135" y="11.9">3</text>
<text x="185" y="11.9">4</text>
<text x="235" y="11.9">5</text>
<text x="285" y="11.9">6</text>
<text x="10.3" y="35.9">A</text>
<text x="285.3" y="35.9">A</text>
<text x="10.3" y="85.9">B</text>
<text x="285.3" y="85.9">B</text>
<text x="10.3" y="135.9">C</text>
<text x="285.3" y="135.9">C</text>
<text x="10.3" y="185.9">D</text>
<text x="285.3" y="185.9">D</text>
<text x="35" y="199.9">1</text>
<text x="85" y="199.9">2</text>
<text x="135" y="199.9">3</text>
<text x="185" y="199.9">4</text>
<text x="235" y="199.9">5</text>
<text x="285" y="199.9">6</text>
</g>
<g font-size="1.8" fill="#006464">
<text x="53.3" y="20.7">+3.3V</text>
<text x="64.9" y="23.3">J101</text>
<text x="74.5" y="20.7">+5V</text>
<text x="65" y="25.6">GPIO</text>
<text x="80" y="28.8">PWR_FLAG</text>
<text x="175.2" y="27.5">U103</text>
<text x="170.2" y="30.1">XC6206P332MR</text>
<text x="173" y="33.9">VI</text>
<text x="180" y="33.9">VO</text>
<text x="166.4" y="39">C103</text>
<text x="178.7" y="37.8" transform="rotate(-90 178.7 37.8)">GND</text>
<text x="191.8" y="39">C104</text>
<text x="204.5" y="39">C105</text>
<text x="204.5" y="41.5">100n</text>
<text x="215.9" y="39">R119</text>
<text x="215.9" y="41.5">1k</text>
<text x="160.5" y="51.7">GND</text>
<text x="175.8" y="49.1">GND</text>
<text x="185.9" y="51.7">GND</text>
<text x="198.6" y="51.7">GND</text>
<text x="217.2" y="50.7">D115</text>
<text x="217.2" y="53.3">LED</text>
<text x="252.7" y="51.7">JP102</text>
<text x="144.6" y="59.3">serial</text>
<text x="144.9" y="56.7">J102</text>
<text x="228.3" y="56.7">U105</text>
<text x="228.3" y="59.3">CH330N</text>
<text x="252.7" y="54.2">TxD</text>
<text x="146.3" y="64.4">VBUS</text>
<text x="198.1" y="64.4">U104</text>
<text x="211.3" y="61.8">GND</text>
<text x="218.9" y="64.4">V3</text>
<text x="226.9" y="65.3" transform="rotate(-90 226.9 65.3)">VCC</text>
<text x="229.5" y="64.4">TXD</text>
<text x="148.3" y="72">D-</text>
<text x="148.3" y="69.4">D+</text>
<text x="193.7" y="66.9">USBLC6-2SC6</text>
<text x="218.9" y="69.4">UD+</text>
<text x="218.9" y="72">UD-</text>
<text x="229.2" y="66.9">RXD</text>
<text x="229.5" y="72">~{RTS}</text>
<text x="145.6" y="75.2" transform="rotate(-90 145.6 75.2)">Shield</text>
<text x="148.2" y="75.2" transform="rotate(-90 148.2 75.2)">GND</text>
<text x="149.3" y="74.5">ID</text>
<text x="217.2" y="77.1">C106</text>
<text x="226.9" y="73.2" transform="rotate(-90 226.9 73.2)">GND</text>
<text x="252.7" y="77.1">RxD</text>
<text x="196.1" y="78.3">GND</text>
<text x="217.2" y="79.6">100n</text>
<text x="227.8" y="78.3">PWR_FLAG</text>
<text x="252.7" y="79.6">JP103</text>
<text x="56.5" y="85.2">GND</text>
<text x="74.3" y="85.2">GND</text>
<text x="141.8" y="86.4" transform="rotate(-90 141.8 86.4)">FB101</text>
<text x="211.3" y="89.8">GND</text>
<text x="224" y="84.7">GND</text>
<text x="139.3" y="92.7" transform="rotate(-90 139.3 92.7)">FerriteBead_Small</text>
<text x="145.3" y="97.4">GND</text>
<text x="226" y="98.1">+3.3V</text>
<text x="264.1" y="98.1">+3.3V</text>
<text x="238.8" y="111.4">J103</text>
<text x="238.8" y="113.9">Disp1</text>
<text x="276.9" y="111.4">J104</text>
<text x="276.9" y="113.9">Disp2</text>
<text x="27.9" y="117.7">R101</text>
<text x="40.6" y="117.7">R102</text>
<text x="53.3" y="117.7">R103</text>
<text x="66" y="117.7">R104</text>
<text x="78.7" y="117.7">R105</text>
<text x="91.4" y="117.7">R106</text>
<text x="104.1" y="117.7">R108</text>
<text x="116.8" y="117.7">R110</text>
<text x="129.5" y="117.7">R111</text>
<text x="142.2" y="117.7">R112</text>
<text x="154.9" y="117.7">R114</text>
<text x="167.6" y="117.7">R116</text>
<text x="180.3" y="117.7">R117</text>
<text x="193" y="117.7">R118</text>
<text x="27.9" y="120.2">1k</text>
<text x="40.6" y="120.2">1k</text>
<text x="53.3" y="120.2">1k</text>
<text x="66" y="120.2">1k</text>
<text x="78.7" y="120.2">1k</text>
<text x="91.4" y="120.2">1k</text>
<text x="104.1" y="120.2">1k</text>
<text x="116.8" y="120.2">1k</text>
<text x="129.5" y="120.2">1k</text>
<text x="142.2" y="120.2">1k</text>
<text x="154.9" y="120.2">1k</text>
<text x="167.6" y="120.2">1k</text>
<text x="180.3" y="120.2">1k</text>
<text x="193" y="120.2">1k</text>
<text x="29.2" y="129.5">D101</text>
<text x="29.2" y="132">LED</text>
<text x="41.9" y="129.5">D102</text>
<text x="41.9" y="132">LED</text>
<text x="54.6" y="129.5">D103</text>
<text x="54.6" y="132">LED</text>
<text x="67.3" y="129.5">D104</text>
<text x="67.3" y="132">LED</text>
<text x="80" y="129.5">D105</text>
<text x="80" y="132">LED</text>
<text x="92.7" y="129.5">D106</text>
<text x="92.7" y="132">LED</text>
<text x="105.4" y="129.5">D107</text>
<text x="105.4" y="132">LED</text>
<text x="118.1" y="129.5">D108</text>
<text x="118.1" y="132">LED</text>
<text x="130.8" y="129.5">D109</text>
<text x="130.8" y="132">LED</text>
<text x="143.5" y="129.5">D110</text>
<text x="143.5" y="132">LED</text>
<text x="156.2" y="129.5">D111</text>
<text x="156.2" y="132">LED</text>
<text x="168.9" y="129.5">D112</text>
<text x="168.9" y="132">LED</text>
<text x="181.6" y="129.5">D113</text>
<text x="181.6" y="132">LED</text>
<text x="194.3" y="129.5">D114</text>
<text x="194.3" y="132">LED</text>
<text x="226.6" y="127.9">GND</text>
<text x="264.7" y="127.9">GND</text>
<text x="23.4" y="140.6">GND</text>
<text x="36.1" y="140.6">GND</text>
<text x="48.8" y="140.6">GND</text>
<text x="61.5" y="140.6">GND</text>
<text x="74.2" y="140.6">GND</text>
<text x="86.9" y="140.6">GND</text>
<text x="99.6" y="140.6">GND</text>
<text x="112.3" y="140.6">GND</text>
<text x="125" y="140.6">GND</text>
<text x="137.7" y="140.6">GND</text>
<text x="150.4" y="140.6">GND</text>
<text x="163.1" y="140.6">GND</text>
<text x="175.8" y="140.6">GND</text>
<text x="188.5" y="140.6">GND</text>
<text x="99" y="159.1">+3.3V</text>
<text x="154.9" y="159.1">+3.3V</text>
<text x="72.3" y="171.7">U101</text>
<text x="95.5" y="169.9">R107</text>
<text x="95.5" y="172.2">3k9</text>
<text x="103.1" y="169.9">R109</text>
<text x="103.1" y="172.2">3k9</text>
<text x="151.4" y="169.9">R113</text>
<text x="151.4" y="172.2">3k9</text>
<text x="159" y="169.9">R115</text>
<text x="159" y="172.2">3k9</text>
<text x="56.1" y="177.5">C101</text>
<text x="56.2" y="179.8">100n</text>
<text x="74.2" y="176.1">A0</text>
<text x="74.2" y="178.7">A1</text>
<text x="82.1" y="177.1" transform="rotate(-90 82.1 177.1)">VCC</text>
<text x="84.6" y="176.1">SDA</text>
<text x="84.7" y="178.7">SCL</text>
<text x="117" y="177.5">C102</text>
<text x="117.1" y="179.8">100n</text>
<text x="128.2" y="177.4">U102</text>
<text x="140.5" y="176.1">SDA</text>
<text x="140.6" y="177.1" transform="rotate(-90 140.6 177.1)">VCC</text>
<text x="74.2" y="181.2">A2</text>
<text x="79" y="185.4">AT24C256C-SSHL</text>
<text x="82.1" y="182.4" transform="rotate(-90 82.1 182.4)">GND</text>
<text x="85.5" y="181.2">WP</text>
<text x="93.5" y="184.5">JP101</text>
<text x="104.8" y="181.6">+3.3V</text>
<text x="138" y="182.4" transform="rotate(-90 138 182.4)">EP</text>
<text x="140.6" y="181.2">SCL</text>
<text x="140.6" y="182.4" transform="rotate(-90 140.6 182.4)">GND</text>
<text x="141.5" y="186.3">ATECC608A-MAHDA</text>
<text x="79.4" y="195.7">GND</text>
<text x="137.8" y="195.7">GND</text>
</g>
<g font-size="1.8" fill="#0f0f0f">
<text x="31.7" y="29.9">GPIO2/SDA1</text>
<text x="42.4" y="28.8">PWR_FLAG</text>
<text x="31.7" y="35">GPIO4/GPCLK0</text>
<text x="31.7" y="32.5">GPIO3/SCL1</text>
<text x="87.2" y="35">GPIO14/TXD0</text>
<text x="162.6" y="32.5">VBUS</text>
<text x="188" y="32.5">VO</text>
<text x="31.7" y="40.1">GPIO17</text>
<text x="83.7" y="40.1">GPIO18/PCM.CLK</text>
<text x="86.9" y="37.6">GPIO15/RXD0</text>
<text x="249.7" y="41.9" transform="rotate(-90 249.7 41.9)">GPIO14/TXD0</text>
<text x="31.7" y="42.6">GPIO27</text>
<text x="31.7" y="45.2">GPIO22</text>
<text x="93.2" y="45.2">GPIO23</text>
<text x="93.2" y="47.7">GPIO24</text>
<text x="31.7" y="50.3">GPIO10/SPI0.MOSI</text>
<text x="31.7" y="52.8">GPIO9/SPI0.MISO</text>
<text x="93.2" y="52.8">GPIO25</text>
<text x="31.7" y="55.3">GPIO11/SPI0.SCLK</text>
<text x="84.6" y="57.9">GPIO7/SPI0.CE1</text>
<text x="84.6" y="55.3">GPIO8/SPI0.CE0</text>
<text x="31.7" y="60.4">ID_SDA</text>
<text x="31.7" y="65.5">GPIO6</text>
<text x="31.7" y="63">GPIO5</text>
<text x="86.5" y="65.5">GPIO12/PWM0</text>
<text x="93.8" y="60.4">ID_SCL</text>
<text x="31.7" y="70.6">GPIO19/PCM.FS</text>
<text x="31.7" y="68">GPIO13/PWM1</text>
<text x="93.2" y="70.6">GPIO16</text>
<text x="158.7" y="70.6">D-</text>
<text x="158.7" y="68">D+</text>
<text x="208.3" y="68">UD+</text>
<text x="208.3" y="70.6">UD-</text>
<text x="249.7" y="71.8" transform="rotate(-90 249.7 71.8)">GPIO15/RXD0</text>
<text x="31.7" y="73.1">GPIO26</text>
<text x="82.4" y="75.7">GPIO21/PCM.DOUT</text>
<text x="84.1" y="73.1">GPIO20/PCM.DIN</text>
<text x="24.9" y="111.8" transform="rotate(-90 24.9 111.8)">GPIO4/GPCLK0</text>
<text x="37.6" y="111.8" transform="rotate(-90 37.6 111.8)">GPIO5</text>
<text x="50.3" y="111.8" transform="rotate(-90 50.3 111.8)">GPIO6</text>
<text x="63" y="111.8" transform="rotate(-90 63 111.8)">GPIO9/SPI0.MISO</text>
<text x="75.7" y="111.8" transform="rotate(-90 75.7 111.8)">GPIO12/PWM0</text>
<text x="88.4" y="111.8" transform="rotate(-90 88.4 111.8)">GPIO13/PWM1</text>
<text x="101.1" y="111.8" transform="rotate(-90 101.1 111.8)">GPIO16</text>
<text x="113.8" y="111.8" transform="rotate(-90 113.8 111.8)">GPIO17</text>
<text x="126.5" y="111.8" transform="rotate(-90 126.5 111.8)">GPIO18/PCM.CLK</text>
<text x="139.2" y="111.8" transform="rotate(-90 139.2 111.8)">GPIO19/PCM.FS</text>
<text x="151.9" y="111.8" transform="rotate(-90 151.9 111.8)">GPIO20/PCM.DIN</text>
<text x="164.6" y="111.8" transform="rotate(-90 164.6 111.8)">GPIO21/PCM.DOUT</text>
<text x="177.3" y="111.8" transform="rotate(-90 177.3 111.8)">GPIO26</text>
<text x="190" y="111.8" transform="rotate(-90 190 111.8)">GPIO27</text>
<text x="208" y="108.7">GPIO11/SPI0.SCLK</text>
<text x="208.1" y="111.2">GPIO10/SPI0.MOSI</text>
<text x="219" y="113.8">GPIO22</text>
<text x="246.1" y="108.7">GPIO11/SPI0.SCLK</text>
<text x="246.2" y="111.2">GPIO10/SPI0.MOSI</text>
<text x="257.1" y="113.8">GPIO24</text>
<text x="210.3" y="116.3">GPIO8/SPI0.CE0</text>
<text x="219" y="118.8">GPIO23</text>
<text x="248.4" y="116.3">GPIO7/SPI0.CE1</text>
<text x="257.1" y="118.8">GPIO25</text>
<text x="103.9" y="174.7">ID_SDA</text>
<text x="103.9" y="177.3">ID_SCL</text>
<text x="160" y="174.7">GPIO2/SDA1</text>
<text x="160" y="179.8">GPIO3/SCL1</text>
</g>
<g font-size="1.8" fill="#a90000">
<text x="62.2" y="27.7">1</text>
<text x="71" y="27.7">2</text>
<text x="62.2" y="30.2">3</text>
<text x="62.2" y="32.8">5</text>
<text x="62.2" y="35.3">7</text>
<text x="71" y="30.2">4</text>
<text x="71" y="32.8">6</text>
<text x="71" y="35.3">8</text>
<text x="170.7" y="32.8">3</text>
<text x="183.4" y="32.8">2</text>
<text x="61.6" y="40.4">11</text>
<text x="62.2" y="37.8">9</text>
<text x="70.4" y="37.8">10</text>
<text x="70.4" y="40.4">12</text>
<text x="177.5" y="40.1" transform="rotate(-90 177.5 40.1)">1</text>
<text x="61.6" y="42.9">13</text>
<text x="61.6" y="45.5">15</text>
<text x="70.4" y="42.9">14</text>
<text x="70.4" y="45.5">16</text>
<text x="61.6" y="48">17</text>
<text x="61.6" y="50.5">19</text>
<text x="61.6" y="53.1">21</text>
<text x="70.4" y="48">18</text>
<text x="70.4" y="50.5">20</text>
<text x="70.4" y="53.1">22</text>
<text x="252.2" y="49" transform="rotate(-90 252.2 49)">1</text>
<text x="61.6" y="55.6">23</text>
<text x="61.6" y="58.2">25</text>
<text x="70.4" y="55.6">24</text>
<text x="70.4" y="58.2">26</text>
<text x="246.9" y="54.1">2</text>
<text x="252.2" y="56.6" transform="rotate(-90 252.2 56.6)">3</text>
<text x="61.6" y="60.7">27</text>
<text x="61.6" y="63.2">29</text>
<text x="61.6" y="65.8">31</text>
<text x="70.4" y="60.7">28</text>
<text x="70.4" y="63.2">30</text>
<text x="70.4" y="65.8">32</text>
<text x="153" y="63.2">1</text>
<text x="182.6" y="61.7" transform="rotate(-90 182.6 61.7)">4</text>
<text x="187.7" y="61.7" transform="rotate(-90 187.7 61.7)">3</text>
<text x="216.5" y="63.2">8</text>
<text x="225.8" y="60.4" transform="rotate(-90 225.8 60.4)">5</text>
<text x="234.2" y="63.2">6</text>
<text x="234.2" y="65.8">7</text>
<text x="61.6" y="68.3">33</text>
<text x="61.6" y="70.9">35</text>
<text x="70.4" y="68.3">34</text>
<text x="70.4" y="70.9">36</text>
<text x="153" y="70.9">2</text>
<text x="153" y="68.3">3</text>
<text x="175.8" y="69.6">5</text>
<text x="193.6" y="69.6">2</text>
<text x="216.5" y="68.3">1</text>
<text x="216.5" y="70.9">2</text>
<text x="234.2" y="70.9">4</text>
<text x="61.6" y="73.4">37</text>
<text x="61.6" y="75.9">39</text>
<text x="70.4" y="73.4">38</text>
<text x="70.4" y="75.9">40</text>
<text x="153" y="73.4">4</text>
<text x="225.8" y="75.6" transform="rotate(-90 225.8 75.6)">3</text>
<text x="252.2" y="74.4" transform="rotate(-90 252.2 74.4)">3</text>
<text x="144.5" y="78.2" transform="rotate(-90 144.5 78.2)">6</text>
<text x="147.1" y="78.2" transform="rotate(-90 147.1 78.2)">5</text>
<text x="182.6" y="79.4" transform="rotate(-90 182.6 79.4)">6</text>
<text x="187.7" y="79.4" transform="rotate(-90 187.7 79.4)">1</text>
<text x="246.9" y="79.5">2</text>
<text x="252.2" y="82" transform="rotate(-90 252.2 82)">1</text>
<text x="232.3" y="103.9">1</text>
<text x="232.3" y="106.4">2</text>
<text x="270.4" y="103.9">1</text>
<text x="270.4" y="106.4">2</text>
<text x="232.3" y="109">3</text>
<text x="232.3" y="111.5">4</text>
<text x="270.4" y="109">3</text>
<text x="270.4" y="111.5">4</text>
<text x="232.3" y="114">5</text>
<text x="232.3" y="116.6">6</text>
<text x="232.3" y="119.1">7</text>
<text x="270.4" y="114">5</text>
<text x="270.4" y="116.6">6</text>
<text x="270.4" y="119.1">7</text>
<text x="81" y="172.2" transform="rotate(-90 81 172.2)">8</text>
<text x="139.4" y="172.2" transform="rotate(-90 139.4 172.2)">8</text>
<text x="71.7" y="175">1</text>
<text x="71.7" y="177.5">2</text>
<text x="89.5" y="175">5</text>
<text x="89.5" y="177.5">6</text>
<text x="145.3" y="175">5</text>
<text x="71.7" y="180.1">3</text>
<text x="81" y="184.9" transform="rotate(-90 81 184.9)">4</text>
<text x="89.5" y="180.1">7</text>
<text x="93.3" y="182.3">1</text>
<text x="98.4" y="182.3">2</text>
<text x="136.9" y="184.9" transform="rotate(-90 136.9 184.9)">9</text>
<text x="139.4" y="184.9" transform="rotate(-90 139.4 184.9)">4</text>
<text x="145.3" y="180.1">6</text>
</g>
<g font-size="1.8" fill="#0000c2">
<text x="16.5" y="166.2">ID_SD</text>
<text x="23" y="166.2">and</text>
<text x="27.6" y="166.2">ID_SC</text>
<text x="34.1" y="166.2">PINS:</text>
<text x="16.5" y="168.3">These</text>
<text x="16.5" y="172.3">At</text>
<text x="19.5" y="172.3">boot</text>
<text x="23" y="168.3">pins</text>
<text x="24.8" y="172.3">time</text>
<text x="28.1" y="168.3">are</text>
<text x="30.1" y="172.3">this</text>
<text x="32.3" y="168.3">reserved</text>
<text x="34.8" y="172.3">I2C</text>
<text x="39.1" y="172.3">interface</text>
<text x="41.5" y="168.3">for</text>
<text x="45.3" y="168.3">HAT ID</text>
<text x="48.6" y="172.3">will</text>
<text x="52.9" y="168.3">EEPROM.</text>
<text x="53.1" y="172.3">be</text>
<text x="16.5" y="174.4">interrogated</text>
<text x="16.5" y="176.4">that</text>
<text x="16.5" y="178.5">allows</text>
<text x="21.4" y="176.4">identifes</text>
<text x="23.7" y="178.5">automagic</text>
<text x="29.2" y="174.4">to</text>
<text x="30.8" y="176.4">the</text>
<text x="32.3" y="174.4">look</text>
<text x="34.7" y="178.5">setup</text>
<text x="34.9" y="176.4">attached</text>
<text x="37.4" y="174.4">for</text>
<text x="41" y="178.5">of</text>
<text x="41.3" y="174.4">an</text>
<text x="44.1" y="178.5">the</text>
<text x="44.3" y="176.4">board</text>
<text x="44.7" y="174.4">EEPROM</text>
<text x="48.2" y="178.5">GPIOs</text>
<text x="50.8" y="176.4">and</text>
<text x="16.5" y="180.5">(and</text>
<text x="16.5" y="184.6">Bridging</text>
<text x="22" y="180.5">optionally,</text>
<text x="25.5" y="184.6">JP1</text>
<text x="30.2" y="184.6">enables</text>
<text x="33.1" y="180.5">Linux</text>
<text x="38.6" y="184.6">write</text>
<text x="39.3" y="180.5">drivers).</text>
<text x="44.4" y="184.6">protection.</text>
<text x="16.5" y="188.7">DO NOT USE these</text>
<text x="16.5" y="190.7">than</text>
<text x="21.9" y="190.7">attaching</text>
<text x="31.9" y="190.7">an</text>
<text x="35.4" y="190.7">I2C</text>
<text x="36.2" y="188.7">pins</text>
<text x="39.6" y="190.7">ID</text>
<text x="41.3" y="188.7">for</text>
<text x="42.7" y="190.7">EEPROM. Leave</text>
<text x="45.1" y="188.7">anything</text>
<text x="54.3" y="188.7">other</text>
<text x="16.5" y="192.8">unconnected</text>
<text x="29.7" y="192.8">if</text>
<text x="32.2" y="192.8">ID</text>
<text x="35.2" y="192.8">EEPROM not</text>
<text x="48.2" y="192.8">required.</text>
</g>
</svg>
